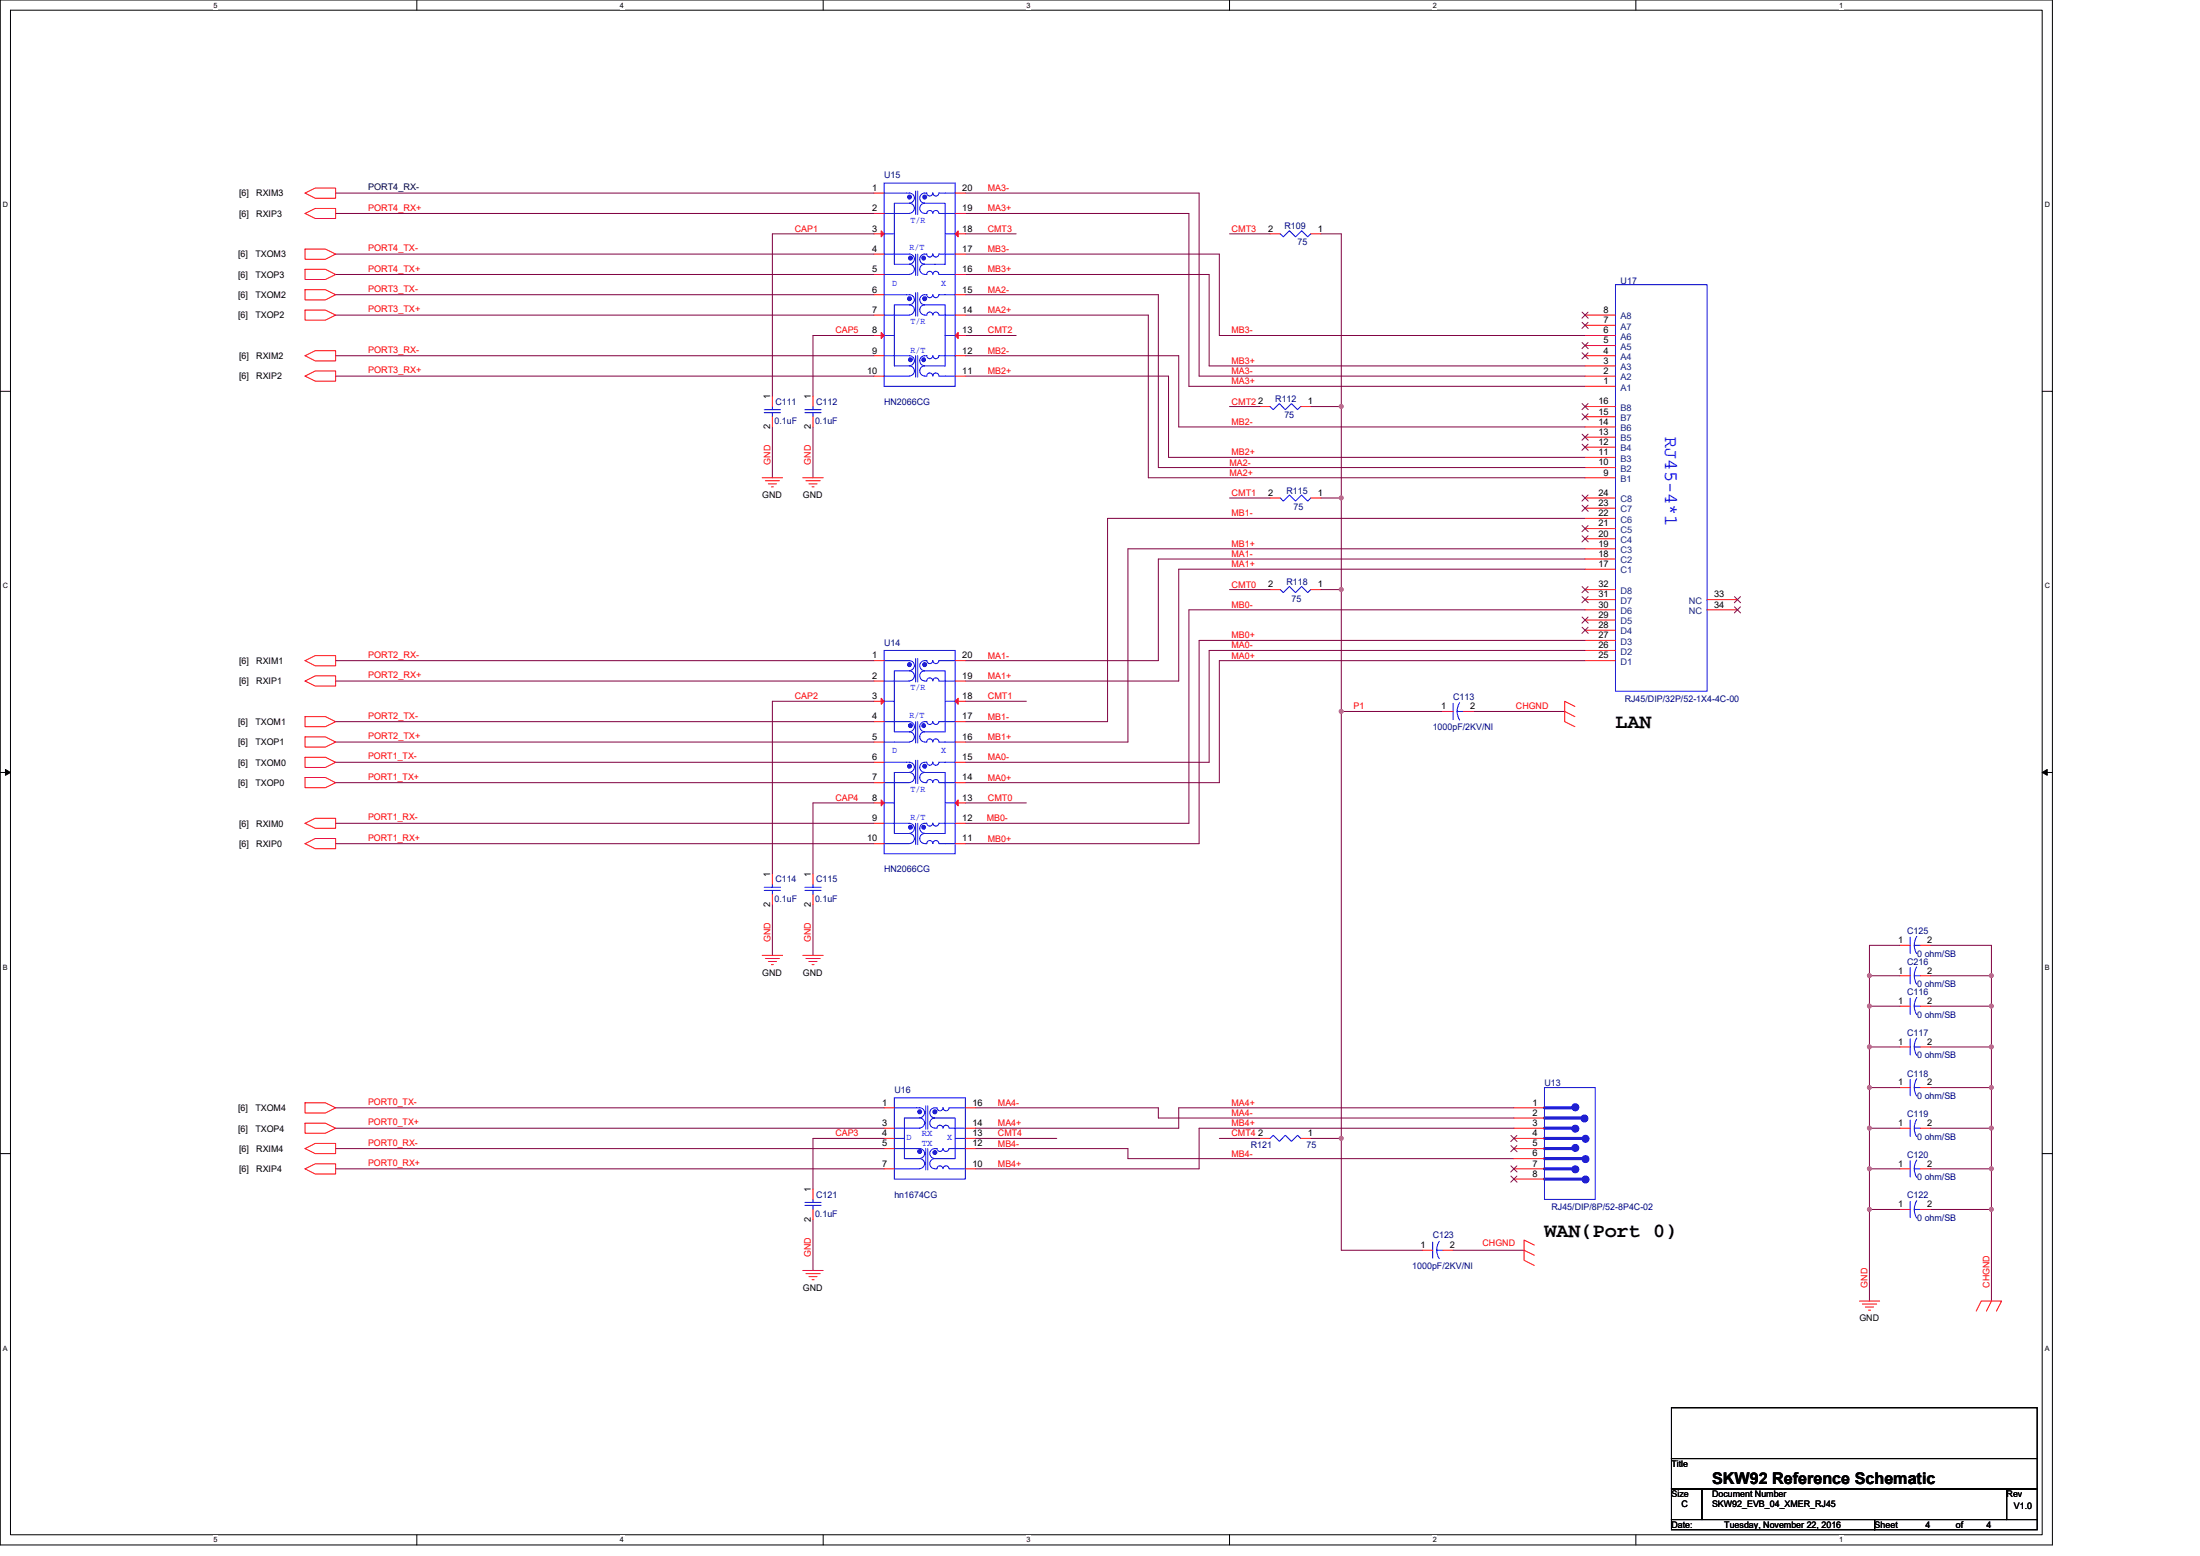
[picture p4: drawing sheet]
<svg xmlns="http://www.w3.org/2000/svg" width="297mm" height="210mm" viewBox="0 0 297 210" stroke-linecap="round" stroke-linejoin="round" font-family="sans-serif">
<path d="M0 0h277.1v208.5h-277.1zM1.4 1.4h274.3v205.7h-274.3z" fill="none" stroke="#000" stroke-width=".14"/>
<g fill="#fff">
<path d="M28.8 .1h.6v1.1h-.6z"/>
<path d="M28.8 207.3h.6v1.1h-.6z"/>
</g>
<path d="M56.3 0v1.4M56.3 207.1v1.4" fill="none" stroke="#000" stroke-width=".14"/>
<g fill="#fff">
<path d="M83.7 .1h.6v1.1h-.6z"/>
<path d="M83.7 207.3h.6v1.1h-.6z"/>
</g>
<path d="M111.1 0v1.4M111.1 207.1v1.4" fill="none" stroke="#000" stroke-width=".14"/>
<g fill="#fff">
<path d="M138.6 .1h.5v1.1h-.5z"/>
<path d="M138.6 207.3h.5v1.1h-.5z"/>
</g>
<path d="M166 0v1.4M166 207.1v1.4" fill="none" stroke="#000" stroke-width=".14"/>
<g fill="#fff">
<path d="M193.4 .1h.6v1.1h-.6z"/>
<path d="M193.4 207.3h.6v1.1h-.6z"/>
</g>
<path d="M220.9 0v1.4M220.9 207.1v1.4" fill="none" stroke="#000" stroke-width=".14"/>
<g fill="#fff">
<path d="M248.3 .1h.6v1.1h-.6z"/>
<path d="M248.3 207.3h.6v1.1h-.6z"/>
<path d="M.4 27.1h.7v1.1h-.7z"/>
<path d="M276.1 27.1h.7v1.1h-.7z"/>
<path d="M.4 78.5h.7v1.1h-.7z"/>
<path d="M276.1 78.5h.7v1.1h-.7z"/>
</g>
<path d="M0 52.8h1.4M275.7 52.8h1.4" fill="none" stroke="#000" stroke-width=".14"/>
<g fill="#fff">
<path d="M.4 130h.7v1.1h-.7z"/>
<path d="M276.1 130h.7v1.1h-.7z"/>
</g>
<path d="M0 104.2h1.4M275.7 104.2h1.4" fill="none" stroke="#000" stroke-width=".14"/>
<path d="M.7 103.8l.7 .4-.7 .4zM275.7 104.2l.7-.4v.8z" fill="#000" stroke="#000" stroke-width=".14"/>
<g fill="#fff">
<path d="M.4 181.4h.7v1.1h-.7z"/>
<path d="M276.1 181.4h.7v1.1h-.7z"/>
</g>
<path d="M0 155.7h1.4M275.7 155.7h1.4M225.7 190h49.4v6.8h-49.4zM225.7 196.8h49.4v4.1h-49.4zM225.7 200.9h4.1v4.2h-4.1zM225.7 205.1h27.4v1.3h-27.4zM229.8 200.9h41.1v4.2h-41.1zM253.1 205.1h22v1.3h-22zM270.9 200.9h4.2v4.2h-4.2z" fill="none" stroke="#000" stroke-width=".14"/>
<g fill="none" stroke="#800040" stroke-width=".14">
<path d="M45.3 39.8h72.7M45.3 34.3h72.7M45.3 37h72.7M45.3 26.1h72.7M45.3 28.8h72.7M118 31.6h-13.7v21.9M130.3 34.3h34.3v11h49.4M130.3 39.8h26.1v23.3h57.6M130.3 37h33v12.4h50.7M130.3 26.1h31.6v24.7h52.1M130.3 31.6h6.9M130.3 28.8h30.2v23.3h53.5"/>
<path d="M166 31.6h5.5M178.3 31.6h2.8v23.3M45.3 42.5h72.7M45.3 48h72.7M45.3 50.8h72.7M104.3 57.6v6.9M109.8 57.6v6.9M118 45.3h-8.2v8.2M130.3 50.8h27.5v10.9h56.2M130.3 42.5h24.7v22h59M130.3 48h28.8v9.6h54.9M130.3 45.3h6.9"/>
<path d="M166 54.9h4.1M177 54.9h4.1M181.1 54.9v12.3M166 79.6h5.5M166 67.2h5.5M178.3 79.6h2.8M178.3 67.2h2.8M181.1 79.6v16.4M181.1 67.2v12.4M214 74.1h-61.7v26h-22M214 70h-64.5v27.4h-19.2M214 75.4h-57.6v13.8h-26.1"/>
<path d="M214 76.8h-54.9v15.1h-28.8M45.3 91.9h72.7M45.3 89.2h72.7M45.3 97.4h72.7M118 94.6h-13.7v23.4M130.3 94.6h8.3M181.1 96h13.7M181.1 96v57.6M198.9 96h12.4M214 82.3h-53.5v28.8h-30.2M214 89.2h-49.4v16.4h-34.3M214 86.4h-52.1v27.5h-31.6"/>
<path d="M214 87.8h-50.7v15.1h-33M45.3 111.1h72.7M45.3 113.9h72.7M45.3 102.9h72.7M45.3 105.6h72.7M45.3 100.1h72.7M118 108.4h-8.2v9.6M130.3 108.4h8.3M104.3 122.1v6.8M109.8 122.1v6.8M252.4 135.8h4.1M252.4 135.8v5.5"/>
<path d="M252.4 131.7v4.1M252.4 131.7h4.1M256.5 127.6h-4.1v4.1M260.6 135.8h8.3M260.6 131.7h8.3M260.6 127.6h8.3v4.1M268.9 135.8v5.5M268.9 131.7v4.1M45.3 155h74.1M45.3 157.7h74.1M45.3 149.5h74.1M45.3 152.3h74.1"/>
<path d="M119.4 153.6h-9.6v6.9M131.7 149.5h24.7v1.4h48M131.7 153.6h11M131.7 155h20.6v1.4h52.1M164.6 153.6h5.5M177 153.6h4.1M181.1 153.6v15.1h11M204.4 149.5h-45.3v2.8h-27.4M204.4 152.3h-42.5v5.4h-30.2M252.4 157.7v5.5M252.4 152.3v5.4M252.4 152.3h4.1"/>
<path d="M252.4 146.8v5.5M252.4 141.3v5.5M252.4 141.3h4.1M252.4 157.7h4.1M252.4 146.8h4.1M260.6 146.8h8.3v5.5M260.6 157.7h8.3M260.6 152.3h8.3M260.6 141.3h8.3M268.9 152.3v5.4M268.9 157.7v5.5M268.9 141.3v5.5"/>
<path d="M109.8 164.6v6.8M196.2 168.7h9.6M252.4 163.2v12.4M252.4 163.2h4.1M260.6 163.2h8.3M268.9 163.2v12.4"/>
</g>
<g fill="#f0f" stroke="#f0f" stroke-width=".14">
<circle cx="268.9" cy="152.2" r=".27"/>
<circle cx="268.9" cy="157.7" r=".27"/>
<circle cx="268.9" cy="163.2" r=".27"/>
<circle cx="252.4" cy="163.2" r=".27"/>
<circle cx="252.4" cy="157.7" r=".27"/>
<circle cx="252.4" cy="152.2" r=".27"/>
<circle cx="181.1" cy="79.6" r=".27"/>
<circle cx="181.1" cy="153.6" r=".27"/>
<circle cx="181.1" cy="54.9" r=".27"/>
<circle cx="181.1" cy="67.2" r=".27"/>
<circle cx="268.9" cy="146.8" r=".27"/>
<circle cx="252.4" cy="146.8" r=".27"/>
<circle cx="268.9" cy="141.3" r=".27"/>
<circle cx="252.4" cy="141.3" r=".27"/>
<circle cx="181.1" cy="96" r=".27"/>
<circle cx="252.4" cy="131.7" r=".27"/>
<circle cx="252.4" cy="135.8" r=".27"/>
<circle cx="268.9" cy="131.7" r=".27"/>
<circle cx="268.9" cy="135.8" r=".27"/>
</g>
<g fill="none" stroke="#f00" stroke-width=".14">
<path d="M41.2 39.1h2.7l1.4 .7-1.4 .7h-2.7zM41.2 33.6h2.7l1.4 .7-1.4 .7h-2.7zM41.2 36.3h2.7l1.4 .7-1.4 .7h-2.7zM41.2 26.1l1.4-.7h2.7v1.4h-2.7zM41.2 28.8l1.4-.7h2.7v1.4h-2.7zM118 26.1h1.4M118 28.8h1.4M118 34.3h1.4M118 37h1.4M118 31.6h1.4M118 39.8h1.4M129 26.1h1.3"/>
<path d="M129 28.8h1.3M129 31.6h1.3M129 34.3h1.3M129 37h1.3M129 39.8h1.3M171.5 31.6h1.4M177 31.6h1.3M41.2 41.8h2.7l1.4 .7-1.4 .7h-2.7zM41.2 48l1.4-.7h2.7v1.4h-2.7zM41.2 50.8l1.4-.7h2.7v1.3h-2.7zM104.3 53.5v1.4M104.3 56.2v1.4"/>
<path d="M109.8 53.5v1.4M109.8 56.2v1.4M118 42.5h1.4M118 45.3h1.4M118 48h1.4M118 50.8h1.4M129 50.8h1.3M129 48h1.3M129 45.3h1.3M129 42.5h1.3M170.1 54.9h1.4M175.6 54.9h1.4"/>
<path d="M214 42.5h4.1M214 43.9h4.1M214 45.3h4.1M214 46.6h4.1M214 48h4.1M214 49.4h4.1M214 50.8h4.1M214 52.1h4.1M214 54.9h4.1M214 56.2h4.1M214 57.6h4.1M214 59h4.1"/>
<path d="M102.9 64.5h2.8M103.3 64.9h1.9M103.7 65.3h1.1M104.2 65.7h.2M108.4 64.5h2.7M108.8 64.9h1.9M109.2 65.3h1.1M109.6 65.7h.3M171.5 67.2h1.4M171.5 79.6h1.4M177 67.2h1.3M177 79.6h1.3"/>
<path d="M214 79.6h4.1M214 60.3h4.1M214 61.7h4.1M214 63.1h4.1M214 64.5h4.1M214 67.2h4.1M214 68.6h4.1M214 70h4.1M214 71.3h4.1M214 72.7h4.1M214 74.1h4.1M214 75.4h4.1"/>
<path d="M214 76.8h4.1M41.2 91.9l1.4-.7h2.7v1.4h-2.7zM41.2 89.2l1.4-.7h2.7v1.4h-2.7zM41.2 99.4h2.7l1.4 .7-1.4 .7h-2.7zM41.2 96.7h2.7l1.4 .7-1.4 .7h-2.7zM118 89.2h1.4M118 91.9h1.4M118 97.4h1.4M118 94.6h1.4M129 89.2h1.3M129 91.9h1.3M129 94.6h1.3"/>
<path d="M129 97.4h1.3M194.8 96h1.4M197.5 96h1.4M211.3 96l1.3 .7M212.6 95.3l-1.3-.7v2.8l1.3 .7M214 80.9h4.1M214 82.3h4.1M214 83.7h4.1M214 85h4.1M214 86.4h4.1M214 87.8h4.1M214 89.2h4.1"/>
<path d="M230.5 82.3h4.1M230.5 80.9h4.1M41.2 111.1l1.4-.7h2.7v1.4h-2.7zM41.2 113.9l1.4-.7h2.7v1.3h-2.7zM41.2 102.2h2.7l1.4 .7-1.4 .7h-2.7zM41.2 104.9h2.7l1.4 .7-1.4 .7h-2.7zM104.3 118v1.3M109.8 118v1.3M118 100.1h1.4M118 102.9h1.4M118 105.6h1.4M118 108.4h1.4"/>
<path d="M118 111.1h1.4M118 113.9h1.4M129 100.1h1.3M129 113.9h1.3M129 111.1h1.3M129 108.4h1.3M129 105.6h1.3M129 102.9h1.3M102.9 128.9h2.8M103.3 129.3h1.9M103.7 129.8h1.1M104.2 130.2h.2"/>
<path d="M104.3 120.7v1.4M108.4 128.9h2.7M108.8 129.3h1.9M109.2 129.8h1.1M109.6 130.2h.3M109.8 120.7v1.4M256.5 131.7h1.4M256.5 127.6h1.4M256.5 135.8h1.4M259.3 131.7h1.3M259.3 127.6h1.3M259.3 135.8h1.3"/>
<path d="M41.2 155l1.4-.7h2.7v1.4h-2.7zM41.2 157.7l1.4-.6h2.7v1.3h-2.7zM41.2 148.8h2.7l1.4 .7-1.4 .7h-2.7zM41.2 151.6h2.7l1.4 .7-1.4 .6h-2.7zM119.4 149.5h1.4M119.4 152.3h1.4M119.4 155h1.4M119.4 157.7h1.4M119.4 153.6h1.4M130.3 149.5h1.4M130.3 152.3h1.4M130.3 153.6h1.4"/>
<path d="M130.3 155h1.4M130.3 157.7h1.4M170.1 153.6h1.4M175.6 153.6h1.4M204.4 149.5h4.1M204.4 150.9h4.1M204.4 152.3h4.1M204.4 156.4h4.1M204.4 153.6h4.1M204.4 155h4.1M204.4 157.7h4.1M204.4 159.1h4.1"/>
<path d="M256.5 141.3h1.4M256.5 157.7h1.4M256.5 152.3h1.4M256.5 146.8h1.4M259.3 141.3h1.3M259.3 157.7h1.3M259.3 152.3h1.3M259.3 146.8h1.3M108.4 171.4h2.7M108.8 171.9h1.9M109.2 172.3h1.1M109.6 172.7h.3"/>
<path d="M109.8 160.5v1.4M109.8 163.2v1.4M192.1 168.7h1.3M194.8 168.7h1.4M205.8 168.7l1.4 .7M207.2 168l-1.4-.7v2.8l1.4 .7M251.1 175.6h2.7M251.5 176h1.9M251.9 176.4h1.1M252.3 176.8h.3M256.5 163.2h1.4M259.3 163.2h1.3"/>
<path d="M266.8 176.9l.7-1.3h2.8l-.7 1.3M268.9 175.6l-.7 1.3"/>
</g>
<g fill="none" stroke="#00f" stroke-width=".14">
<path d="M119.4 39.8h3a.75 .75 0 0 1 .8 .1 .75 .75 0 0 1 .2 .8l-.4 .4h-.2M119.4 28.8h3.4a.68 .68 0 0 0 .7-.7 .68 .68 0 0 0-.7-.7h-2v8.3h2a.68 .68 0 0 1 .7 .7 .68 .68 0 0 1-.7 .6h-3.4M119.4 26.1h3a.75 .75 0 0 1 .8 .1 .75 .75 0 0 1 .2 .8l-.4 .3-.2 .1M119.4 34.3h3.4a.68 .68 0 0 1 .7 .7 .68 .68 0 0 1-.7 .6M119.4 24.7h9.6v27.4h-9.6zM119.4 31.6h1.4M123.6 34.3v2.9M123.6 39.5v3.2M123.6 25.8v3.1M123.9 34.3v2.9M123.9 39.5v3.2M123.9 25.8v3.1"/>
<path d="M124.7 27.4h2.9v8.3h-2.7M124.8 35.7a.68 .68 0 0 0-.6 .6 .68 .68 0 0 0 .6 .7M124.8 34.3a.68 .68 0 0 0-.6 .7 .68 .68 0 0 0 .6 .6M124.8 39.8a.68 .68 0 0 0-.6 .6 .68 .68 0 0 0 .6 .7M124.8 26.1a.68 .68 0 0 0-.6 .6 .68 .68 0 0 0 .6 .7M124.8 27.4a.68 .68 0 0 0-.6 .7 .68 .68 0 0 0 .6 .7M124.9 26.1h.2M124.9 34.3h.2M125.1 26a.4 .4 0 0 0 .4 .5 .4 .4 0 0 0 .4-.5M125.9 39.8a.4 .4 0 0 1-.4 .4 .4 .4 0 0 1-.4-.4h-.2M125.9 37a.4 .4 0 0 0-.4-.4 .4 .4 0 0 0-.4 .4h-.2M125.9 34.3a.4 .4 0 0 1-.4 .4 .4 .4 0 0 1-.4-.4"/>
<path d="M125.9 28.8a.4 .4 0 0 0-.4-.4 .4 .4 0 0 0-.4 .4h-.2M126 26a.4 .4 0 0 0 .4 .5 .4 .4 0 0 0 .4-.5M126 34.3a.4 .4 0 0 0 .4 .4 .4 .4 0 0 0 .4-.4M126 28.8a.4 .4 0 0 1 .4-.4 .4 .4 0 0 1 .4 .4M126.8 39.8a.4 .4 0 0 1-.4 .4 .4 .4 0 0 1-.4-.4M126.8 37a.4 .4 0 0 0-.4-.4 .4 .4 0 0 0-.4 .4M126.8 39.8h2.2M126.8 34.3h2.2M126.8 37h2.2M127.6 31.6h1.4M129 26.1h-2.2M129 28.8h-2.2"/>
<path d="M172.9 31.6l.4 .4 .8-.9 .8 .9 .8-.9 .9 .9 .4-.4M218.1 38.4h12.4v54.9h-12.4zM103.2 55.3h2.2M103.2 55.7h2.2M104.3 55.7v.5M104.3 54.9v.4M108.7 55.3h2.2M108.7 55.7h2.2M109.8 55.7v.5M109.8 54.9v.4M119.4 48h3.4a.68 .68 0 0 1 .7 .7 .68 .68 0 0 1-.7 .7M119.4 50.8h3.4"/>
<path d="M119.4 42.5h3.4M119.4 45.3h1.4M122.8 42.5a.68 .68 0 0 0 .7-.7 .68 .68 0 0 0-.7-.7h-2v8.3h2a.68 .68 0 0 1 .7 .7 .68 .68 0 0 1-.7 .6M123.6 48v2.9M123.9 48v2.9M124.7 41.1h2.9v8.3h-2.7M124.8 49.4a.68 .68 0 0 0-.6 .7 .68 .68 0 0 0 .6 .6M124.8 48a.68 .68 0 0 0-.6 .7 .68 .68 0 0 0 .6 .7M124.8 41.1a.68 .68 0 0 0-.6 .7 .68 .68 0 0 0 .6 .7M124.9 42.5h.2M124.9 50.8h.2M125.1 42.5a.4 .4 0 0 1 .4-.4 .4 .4 0 0 1 .4 .4"/>
<path d="M125.9 48a.4 .4 0 0 1-.4 .4 .4 .4 0 0 1-.4-.4h-.2M125.9 50.7a.4 .4 0 0 0-.4-.4 .4 .4 0 0 0-.4 .4M126 42.5a.4 .4 0 0 1 .4-.4 .4 .4 0 0 1 .4 .4M126.8 50.7a.4 .4 0 0 0-.4-.4 .4 .4 0 0 0-.4 .4M126.8 48a.4 .4 0 0 1-.4 .4 .4 .4 0 0 1-.4-.4M126.8 48h2.2M126.8 42.5h2.2M127.6 45.3h1.4M129 50.8h-2.2M171.5 54.9l.4 .4 .8-.8 .8 .8 .9-.8 .8 .8 .4-.4M172.9 67.2l.4 .4 .8-.8 .8 .8 .8-.8 .9 .8 .4-.4M172.9 79.6l.4 .4 .8-.9 .8 .9 .8-.9 .9 .9 .4-.4"/>
<path d="M119.4 89.2h3a.75 .75 0 0 1 .8 .1 .75 .75 0 0 1 .2 .8l-.4 .3-.2 .1M119.4 91.9h3.4M119.4 97.4h3.4a.68 .68 0 0 1 .7 .7 .68 .68 0 0 1-.7 .6M119.4 87.8h9.6v27.4h-9.6zM119.4 94.6h1.4M122.8 91.9a.68 .68 0 0 0 .7-.7 .68 .68 0 0 0-.7-.7h-2v8.3h2a.68 .68 0 0 1 .7 .7 .68 .68 0 0 1-.7 .6M123.6 97.4v2.9M123.6 88.9v3.1M123.9 97.4v2.9M123.9 88.9v3.1M124.7 90.5h2.9v8.3h-2.7M124.8 98.8a.68 .68 0 0 0-.6 .6 .68 .68 0 0 0 .6 .7"/>
<path d="M124.8 97.4a.68 .68 0 0 0-.6 .7 .68 .68 0 0 0 .6 .6M124.8 89.2a.68 .68 0 0 0-.6 .6 .68 .68 0 0 0 .6 .7M124.8 90.5a.68 .68 0 0 0-.6 .7 .68 .68 0 0 0 .6 .7M124.9 91.9h.2M125.1 91.9a.4 .4 0 0 1 .4-.4 .4 .4 0 0 1 .4 .4M125.9 97.4a.4 .4 0 0 1-.4 .4 .4 .4 0 0 1-.4-.4h-.2M125.9 89.1a.4 .4 0 0 1-.4 .5 .4 .4 0 0 1-.4-.5l-.2 .1M126 89.1a.4 .4 0 0 0 .4 .5 .4 .4 0 0 0 .4-.5M126 97.4a.4 .4 0 0 0 .4 .4 .4 .4 0 0 0 .4-.4M126 91.9a.4 .4 0 0 1 .4-.4 .4 .4 0 0 1 .4 .4M126.8 97.4h2.2M126.8 89.2h2.2"/>
<path d="M126.8 91.9h2.2M127.6 94.6h1.4M196.2 94.9v2.2M196.7 96h.8M197.1 94.8l-.3 .6-.1 .6 .1 .6 .3 .6M103.2 119.7h2.2M104.3 119.3v.4M108.7 119.7h2.2M109.8 119.3v.4M119.4 111.1h3.4a.68 .68 0 0 1 .7 .7 .68 .68 0 0 1-.7 .7M119.4 113.9h3.4M119.4 102.9h3a.75 .75 0 0 1 .8 .1 .75 .75 0 0 1 .2 .8l-.4 .4h-.2"/>
<path d="M119.4 105.6h3.4M119.4 100.1h3.4M119.4 108.4h1.4M122.8 112.5a.68 .68 0 0 1 .7 .7 .68 .68 0 0 1-.7 .6M122.8 104.2a.68 .68 0 0 1 .7 .7 .68 .68 0 0 1-.7 .7M122.8 104.2h-2v8.3h2M123.6 111.1v2.9M123.6 102.6v3.1M123.9 102.6v3.1M123.9 111.1v2.9M124.7 104.2h2.9v8.3h-2.7M124.8 111.1a.69 .69 0 0 0-.6 .7 .69 .69 0 0 0 .6 .7 .68 .68 0 0 0-.6 .7 .68 .68 0 0 0 .6 .6"/>
<path d="M124.8 102.9a.68 .68 0 0 0-.6 .6 .68 .68 0 0 0 .6 .7 .69 .69 0 0 0-.6 .7 .69 .69 0 0 0 .6 .7M124.9 111.1h.2M124.9 102.9h.2M124.9 100.1h.2M124.9 105.6h.2M124.9 113.9h.2M125.1 105.6a.4 .4 0 0 1 .4-.4 .4 .4 0 0 1 .4 .4M125.1 100.1a.4 .4 0 0 1 .4-.4 .4 .4 0 0 1 .4 .4M125.9 102.8a.4 .4 0 0 1-.4 .5 .4 .4 0 0 1-.4-.5M125.9 111.1a.4 .4 0 0 1-.4 .4 .4 .4 0 0 1-.4-.4M125.9 113.8a.4 .4 0 0 0-.4-.4 .4 .4 0 0 0-.4 .4M126 100.1a.4 .4 0 0 1 .4-.4 .4 .4 0 0 1 .4 .4"/>
<path d="M126 111.1a.4 .4 0 0 0 .4 .4 .4 .4 0 0 0 .4-.4M126.8 105.6a.4 .4 0 0 0-.4-.4 .4 .4 0 0 0-.4 .4M126.8 102.8a.4 .4 0 0 1-.4 .5 .4 .4 0 0 1-.4-.5M126.8 113.8a.4 .4 0 0 0-.4-.4 .4 .4 0 0 0-.4 .4M126.8 102.9h2.2M126.8 111.1h2.2M126.8 100.1h2.2M126.8 105.6h2.2M127.6 108.4h1.4M129 113.9h-2.2M103.2 120.2h2.2M104.3 120.2v.5"/>
<path d="M108.7 120.2h2.2M109.8 120.2v.5M257.9 130.6v2.2M257.9 126.5v2.2M257.9 134.7v2.2M258.5 131.7h.8M258.5 127.6h.8M258.5 135.8h.8M258.8 130.5a2.29 2.29 0 0 0 0 2.3M258.8 126.4l-.3 .5v.7v.6l.3 .5M258.8 134.6l-.3 .6v.6v.6l.3 .5M120.8 148.1h9.5v11h-9.5z"/>
<path d="M120.8 152.3h3.4M120.8 153.6h1.3M120.8 157.7h3.4M123.8 155h.4h-3.4M124.2 149.5a.68 .68 0 0 1 .6 .7 .68 .68 0 0 1-.6 .7M124.2 150.9a.68 .68 0 0 1 .6 .7 .68 .68 0 0 1-.6 .6M124.2 155a.67 .67 0 0 1 .6 .7 .67 .67 0 0 1-.6 .6 .69 .69 0 0 1 .6 .7 .69 .69 0 0 1-.6 .7M124.2 150.9h-2.1v5.5h2.1M124.2 149.5h-3.4M125 149.2v3.2M125 155v2.9M125.3 149.2v3.2"/>
<path d="M125.3 155v2.9M126.1 150.9h2.9v5.5h-2.8M126.2 149.5a.68 .68 0 0 0-.7 .7 .68 .68 0 0 0 .7 .7M126.2 150.9a.68 .68 0 0 0-.7 .7 .68 .68 0 0 0 .7 .6M126.2 155a.67 .67 0 0 0-.7 .7 .67 .67 0 0 0 .7 .6 .69 .69 0 0 0-.7 .7 .69 .69 0 0 0 .7 .7M126.2 157.7h.3M126.2 155h.3M126.2 149.5h.3M126.2 152.3h.3M126.5 149.5a.4 .4 0 0 0 .4 .4 .4 .4 0 0 0 .4-.4 .41 .41 0 0 0 .4 .4 .41 .41 0 0 0 .4-.4M126.5 155a.41 .41 0 0 0 .4 .4 .41 .41 0 0 0 .4-.4 .4 .4 0 0 0 .4 .4 .4 .4 0 0 0 .4-.4M128.1 157.7a.41 .41 0 0 0-.4-.4 .41 .41 0 0 0-.4 .4 .4 .4 0 0 0-.4-.4 .4 .4 0 0 0-.4 .4"/>
<path d="M128.1 152.2a.41 .41 0 0 0-.4-.4 .41 .41 0 0 0-.4 .4 .4 .4 0 0 0-.4-.4 .4 .4 0 0 0-.4 .4M128.2 155h2.1M128.2 149.5h2.1M128.2 152.3h2.1M129 153.6h1.3M130.3 157.7h-2.1M171.5 153.6l.4-.4 .8 .8 .8-.8 .9 .8 .8-.8 .4 .4M208.5 146.8h6.9v15.1h-6.9zM257.9 140.2v2.2M257.9 156.6v2.2M257.9 151.2v2.2M257.9 145.7v2.2"/>
<path d="M258.5 141.3h.8M258.5 157.7h.8M258.5 152.3h.8M258.5 146.8h.8M258.8 151.1a2.29 2.29 0 0 0 0 2.3M258.8 140.1l-.3 .5v.7v.6l.3 .5M258.8 156.5l-.3 .6v.6v.6l.3 .6M258.8 145.6l-.3 .5v.6v.7l.3 .5M108.7 162.3h2.2M108.7 162.7h2.2M109.8 162.7v.5M109.8 161.9v.4"/>
<path d="M193.4 167.6v2.2M194 168.7h.8M194.3 167.5l-.2 .6-.1 .6 .1 .6 .2 .6M257.9 162.1v2.2M258.5 163.2h.8M258.8 162l-.3 .6v.6v.6l.3 .6"/>
</g>
<g fill="#00f" stroke="#00f" stroke-width=".14">
<circle cx="212.7" cy="149.4" r=".47"/>
<circle cx="213.9" cy="150.9" r=".47"/>
<circle cx="212.7" cy="152.3" r=".47"/>
<circle cx="212.7" cy="154.9" r=".47"/>
<circle cx="212.7" cy="157.8" r=".47"/>
<circle cx="214.1" cy="153.7" r=".47"/>
<circle cx="214.1" cy="156.4" r=".47"/>
<circle cx="214.1" cy="159.2" r=".47"/>
<circle cx="122.8" cy="89.7" r=".27"/>
<circle cx="124.8" cy="89.7" r=".27"/>
<circle cx="122.9" cy="97.9" r=".27"/>
<circle cx="124.7" cy="97.9" r=".26"/>
<circle cx="124.8" cy="103.4" r=".27"/>
<circle cx="122.8" cy="103.4" r=".27"/>
<circle cx="124.7" cy="111.6" r=".26"/>
<circle cx="122.9" cy="111.6" r=".27"/>
<circle cx="124.2" cy="150" r=".27"/>
<circle cx="124.2" cy="155.4" r=".27"/>
<circle cx="126.2" cy="150" r=".27"/>
<circle cx="126.2" cy="155.5" r=".26"/>
<circle cx="122.8" cy="26.6" r=".27"/>
<circle cx="124.8" cy="26.6" r=".27"/>
<circle cx="122.9" cy="34.8" r=".27"/>
<circle cx="124.7" cy="34.8" r=".26"/>
<circle cx="124.8" cy="40.3" r=".27"/>
<circle cx="122.8" cy="40.3" r=".27"/>
<circle cx="124.7" cy="48.5" r=".26"/>
<circle cx="122.9" cy="48.5" r=".27"/>
</g>
<path d="M208.5 149.5h4.1M208.5 150.9h5.5M208.5 152.3h4.1M208.5 153.6h5.5M208.5 155h4.1M208.5 156.4h5.5M208.5 157.7h4.1M208.5 159.1h5.5" fill="none" stroke="#00f" stroke-width=".4"/>
<g fill="none" stroke="#804000" stroke-width=".14">
<path d="M213.6 42.1l.8 .8M213.6 43.5l.8 .8M213.6 46.2l.8 .9M213.6 47.6l.8 .8M213.6 54.5l.8 .8M213.6 55.8l.8 .9M213.6 58.6l.8 .8M213.6 59.9l.8 .9M214.4 42.1l-.8 .8M214.4 43.5l-.8 .8M214.4 46.2l-.8 .9M214.4 47.6l-.8 .8"/>
<path d="M214.4 54.5l-.8 .8M214.4 55.8l-.8 .9M214.4 58.6l-.8 .8M214.4 59.9l-.8 .9M213.6 79.2l.8 .8M213.6 66.8l.8 .8M213.6 68.2l.8 .8M213.6 70.9l.8 .9M213.6 72.3l.8 .8M214.4 79.2l-.8 .8M214.4 66.8l-.8 .8M214.4 68.2l-.8 .8"/>
<path d="M214.4 70.9l-.8 .9M214.4 72.3l-.8 .8M213.6 80.5l.8 .8M213.6 83.3l.8 .8M213.6 84.6l.8 .9M214.4 80.5l-.8 .8M214.4 83.3l-.8 .8M214.4 84.6l-.8 .9M234.2 81.9l.8 .8M234.2 80.5l.8 .8M235 81.9l-.8 .8M235 80.5l-.8 .8"/>
<path d="M204 153.2l.8 .9M204 154.6l.8 .8M204 157.3l.8 .9M204 158.7l.8 .8M204.8 153.2l-.8 .9M204.8 154.6l-.8 .8M204.8 157.3l-.8 .9M204.8 158.7l-.8 .8"/>
</g>
<g fill="#f00" stroke="#f00" stroke-width=".14">
<path d="M129 94.6l.4-.4v.8z"/>
<path d="M119 94.2l.4 .4-.4 .4z"/>
<path d="M119 108l.4 .4-.4 .4z"/>
<path d="M129 108.4l.4-.4v.8z"/>
<path d="M129.4 31.2v.8l-.4-.4z"/>
<path d="M119 31.2l.4 .4-.4 .4z"/>
<path d="M119 44.9l.4 .4-.4 .4z"/>
<path d="M129.4 44.9v.8l-.4-.4z"/>
</g>
<g font-size="2.7">
<text x="218.1" y="98.3">LAN</text>
<text x="208.5" y="166.9">WAN(Port 0)</text>
</g>
<text font-size="2.6" fill="#00f" x="224.8" y="59" transform="rotate(90 224.8 59)">RJ45-4*1</text>
<text font-size="2.2" x="231.2" y="200.2">SKW92 Reference Schematic</text>
<g font-size="1.2">
<text x="32.3" y="26.5">[6]</text>
<text x="32.3" y="29.3">[6]</text>
<text x="34.6" y="26.5">RXIM3</text>
<text x="34.6" y="29.3">RXIP3</text>
<text x="117.7" y="25.8">1</text>
<text x="117.7" y="28.5">2</text>
<text x="129.9" y="25.8">20</text>
<text x="129.9" y="28.5">19</text>
<text x="32.1" y="34.7">[6]</text>
<text x="34.5" y="34.7">TXOM3</text>
<text x="117.7" y="34">4</text>
<text x="117.7" y="31.3">3</text>
<text x="129.9" y="31.3">18</text>
<text x="129.9" y="34">17</text>
<text x="171.2" y="31.3">2</text>
<text x="177.9" y="31.3">1</text>
<text x="32.1" y="40.2">[6]</text>
<text x="32.1" y="37.5">[6]</text>
<text x="34.5" y="40.2">TXOM2</text>
<text x="34.5" y="37.5">TXOP3</text>
<text x="117.7" y="36.7">5</text>
<text x="117.7" y="39.5">6</text>
<text x="129.9" y="36.7">16</text>
<text x="129.9" y="39.5">15</text>
<text x="32.1" y="43">[6]</text>
<text x="34.5" y="43">TXOP2</text>
<text x="117.7" y="42.2">7</text>
<text x="117.7" y="45">8</text>
<text x="117.7" y="47.7">9</text>
<text x="129.9" y="47.7">12</text>
<text x="129.9" y="45">13</text>
<text x="129.9" y="42.2">14</text>
<text x="216.5" y="42.2">8</text>
<text x="216.5" y="43.6">7</text>
<text x="216.5" y="45">6</text>
<text x="216.5" y="46.3">5</text>
<text x="216.5" y="47.7">4</text>
<text x="32.3" y="48.5">[6]</text>
<text x="32.3" y="51.2">[6]</text>
<text x="34.6" y="48.5">RXIM2</text>
<text x="34.6" y="51.2">RXIP2</text>
<text x="104" y="53.9" transform="rotate(-90 104 53.9)">1</text>
<text x="109.5" y="53.9" transform="rotate(-90 109.5 53.9)">1</text>
<text x="117.1" y="50.5">10</text>
<text x="129.9" y="50.5">11</text>
<text x="216.5" y="49.1">3</text>
<text x="216.5" y="50.5">2</text>
<text x="216.5" y="51.8">1</text>
<text x="104" y="57.9" transform="rotate(-90 104 57.9)">2</text>
<text x="109.5" y="57.9" transform="rotate(-90 109.5 57.9)">2</text>
<text x="169.9" y="54.6">2</text>
<text x="176.6" y="54.6">1</text>
<text x="215.8" y="54.6">16</text>
<text x="215.8" y="55.9">15</text>
<text x="215.8" y="57.3">14</text>
<text x="215.8" y="58.7">13</text>
<text x="215.8" y="60">12</text>
<text x="215.8" y="61.4">11</text>
<text x="215.8" y="62.8">10</text>
<text x="216.5" y="64.2">9</text>
<text x="102.9" y="67.2">GND</text>
<text x="108.4" y="67.2">GND</text>
<text x="171.2" y="66.9">2</text>
<text x="177.9" y="66.9">1</text>
<text x="215.8" y="66.9">24</text>
<text x="215.8" y="68.3">23</text>
<text x="215.8" y="69.7">22</text>
<text x="215.8" y="71">21</text>
<text x="215.8" y="72.4">20</text>
<text x="215.8" y="73.8">19</text>
<text x="215.8" y="75.1">18</text>
<text x="215.8" y="76.5">17</text>
<text x="171.2" y="79.3">2</text>
<text x="177.9" y="79.3">1</text>
<text x="215.8" y="79.3">32</text>
<text x="215.8" y="80.6">31</text>
<text x="215.8" y="82">30</text>
<text x="215.8" y="83.4">29</text>
<text x="231.4" y="82">34</text>
<text x="231.4" y="80.6">33</text>
<text x="32.3" y="89.6">[6]</text>
<text x="34.6" y="89.6">RXIM1</text>
<text x="117.7" y="88.9">1</text>
<text x="129.9" y="88.9">20</text>
<text x="215.8" y="84.8">28</text>
<text x="215.8" y="86.1">27</text>
<text x="215.8" y="87.5">26</text>
<text x="215.8" y="88.9">25</text>
<text x="32.3" y="92.3">[6]</text>
<text x="34.6" y="92.3">RXIP1</text>
<text x="117.7" y="91.6">2</text>
<text x="117.7" y="94.3">3</text>
<text x="129.9" y="91.6">19</text>
<text x="129.9" y="94.3">18</text>
<text x="194.6" y="95.7">1</text>
<text x="198.5" y="95.7">2</text>
<text x="32.1" y="100.6">[6]</text>
<text x="32.1" y="97.8">[6]</text>
<text x="34.5" y="100.6">TXOP1</text>
<text x="34.5" y="97.8">TXOM1</text>
<text x="117.7" y="97.1">4</text>
<text x="117.7" y="99.8">5</text>
<text x="129.9" y="97.1">17</text>
<text x="129.9" y="99.8">16</text>
<text x="32.1" y="103.3">[6]</text>
<text x="32.1" y="106">[6]</text>
<text x="34.5" y="103.3">TXOM0</text>
<text x="34.5" y="106">TXOP0</text>
<text x="117.7" y="102.6">6</text>
<text x="117.7" y="105.3">7</text>
<text x="129.9" y="105.3">14</text>
<text x="129.9" y="102.6">15</text>
<text x="32.3" y="111.5">[6]</text>
<text x="34.6" y="111.5">RXIM0</text>
<text x="117.1" y="113.6">10</text>
<text x="117.7" y="108.1">8</text>
<text x="117.7" y="110.8">9</text>
<text x="129.9" y="113.6">11</text>
<text x="129.9" y="110.8">12</text>
<text x="129.9" y="108.1">13</text>
<text x="32.3" y="114.3">[6]</text>
<text x="34.6" y="114.3">RXIP0</text>
<text x="104" y="118.4" transform="rotate(-90 104 118.4)">1</text>
<text x="109.5" y="118.4" transform="rotate(-90 109.5 118.4)">1</text>
<text x="104" y="122.4" transform="rotate(-90 104 122.4)">2</text>
<text x="109.5" y="122.4" transform="rotate(-90 109.5 122.4)">2</text>
<text x="102.9" y="131.7">GND</text>
<text x="108.4" y="131.7">GND</text>
<text x="256.3" y="131.4">1</text>
<text x="256.3" y="127.3">1</text>
<text x="260.2" y="131.4">2</text>
<text x="260.2" y="127.3">2</text>
<text x="256.3" y="135.5">1</text>
<text x="260.2" y="135.5">2</text>
<text x="256.3" y="141">1</text>
<text x="260.2" y="141">2</text>
<text x="32.1" y="149.9">[6]</text>
<text x="34.5" y="149.9">TXOM4</text>
<text x="119.1" y="149.2">1</text>
<text x="131.3" y="149.2">16</text>
<text x="206.9" y="149.2">1</text>
<text x="256.3" y="146.5">1</text>
<text x="260.2" y="146.5">2</text>
<text x="32.1" y="152.7">[6]</text>
<text x="32.3" y="155.4">[6]</text>
<text x="34.5" y="152.7">TXOP4</text>
<text x="34.6" y="155.4">RXIM4</text>
<text x="119.1" y="152">3</text>
<text x="119.1" y="154.7">5</text>
<text x="119.1" y="153.3">4</text>
<text x="131.3" y="152">14</text>
<text x="131.3" y="153.3">13</text>
<text x="131.3" y="154.7">12</text>
<text x="169.9" y="153.3">2</text>
<text x="176.6" y="153.3">1</text>
<text x="206.9" y="150.6">2</text>
<text x="206.9" y="152">3</text>
<text x="206.9" y="153.3">4</text>
<text x="206.9" y="154.7">5</text>
<text x="256.3" y="152">1</text>
<text x="260.2" y="152">2</text>
<text x="32.3" y="158.2">[6]</text>
<text x="34.6" y="158.2">RXIP4</text>
<text x="109.5" y="160.9" transform="rotate(-90 109.5 160.9)">1</text>
<text x="119.1" y="157.4">7</text>
<text x="131.3" y="157.4">10</text>
<text x="206.9" y="156.1">6</text>
<text x="206.9" y="157.4">7</text>
<text x="206.9" y="158.8">8</text>
<text x="256.3" y="157.4">1</text>
<text x="260.2" y="157.4">2</text>
<text x="109.5" y="164.9" transform="rotate(-90 109.5 164.9)">2</text>
<text x="256.3" y="162.9">1</text>
<text x="260.2" y="162.9">2</text>
<text x="191.8" y="168.4">1</text>
<text x="195.8" y="168.4">2</text>
<text x="108.4" y="174.2">GND</text>
<text x="251.1" y="178.3">GND</text>
<text x="225.7" y="198">Title</text>
<text x="225.7" y="202.1">Size</text>
<text x="227.1" y="203.4">C</text>
<text x="231.2" y="202.1">Document Number</text>
<text x="231.2" y="203.4">SKW92_EVB_04_XMER_RJ45</text>
<text x="270.9" y="202.1">Rev</text>
<text x="271.9" y="203.6">V1.0</text>
<text x="225.7" y="206.2">Date:</text>
<text x="232.8" y="206.2">Tuesday, November 22, 2016</text>
<text x="253.1" y="206.2">Sheet</text>
<text x="260" y="206.2">4</text>
<text x="264.1" y="206.2">of</text>
<text x="268.2" y="206.2">4</text>
</g>
<text font-size="1.2" fill="#000040" x="49.7" y="25.7">PORT4_RX-</text>
<g font-size="1.2" fill="#f00">
<text x="49.7" y="28.4">PORT4_RX+</text>
<text x="133.4" y="25.8">MA3-</text>
<text x="133.4" y="28.5">MA3+</text>
<text x="49.7" y="33.9">PORT4_TX-</text>
<text x="107.3" y="31.3">CAP1</text>
<text x="133.4" y="31.3">CMT3</text>
<text x="133.4" y="34">MB3-</text>
<text x="166.3" y="31.3">CMT3</text>
<text x="49.7" y="39.4">PORT3_TX-</text>
<text x="49.7" y="36.7">PORT4_TX+</text>
<text x="133.4" y="39.5">MA2-</text>
<text x="133.4" y="36.8">MB3+</text>
<text x="49.7" y="42.1">PORT3_TX+</text>
<text x="49.7" y="47.6">PORT3_RX-</text>
<text x="112.8" y="45">CAP5</text>
<text x="133.4" y="45">CMT2</text>
<text x="133.4" y="47.7">MB2-</text>
<text x="133.4" y="42.2">MA2+</text>
<text x="166.3" y="45">MB3-</text>
<text x="49.7" y="50.4">PORT3_RX+</text>
<text x="133.4" y="50.5">MB2+</text>
<text x="166.3" y="51.9">MA3+</text>
<text x="166.3" y="49.1">MB3+</text>
<text x="166.3" y="50.5">MA3-</text>
<text x="166.3" y="57.3">MB2-</text>
<text x="166.3" y="54.6">CMT2</text>
<text x="104" y="62.7" transform="rotate(-90 104 62.7)">GND</text>
<text x="109.5" y="62.7" transform="rotate(-90 109.5 62.7)">GND</text>
<text x="166" y="64.2">MA2+</text>
<text x="166" y="62.8">MA2-</text>
<text x="166.3" y="61.4">MB2+</text>
<text x="166.3" y="66.9">CMT1</text>
<text x="166.3" y="69.7">MB1-</text>
<text x="166.3" y="73.8">MB1+</text>
<text x="166.3" y="75.2">MA1-</text>
<text x="166.3" y="76.5">MA1+</text>
<text x="166.3" y="82">MB0-</text>
<text x="166.3" y="79.3">CMT0</text>
<text x="49.7" y="88.8">PORT2_RX-</text>
<text x="133.4" y="88.9">MA1-</text>
<text x="166.3" y="88.9">MA0+</text>
<text x="166.3" y="86.1">MB0+</text>
<text x="166.3" y="87.5">MA0-</text>
<text x="49.7" y="91.5">PORT2_RX+</text>
<text x="107.3" y="94.4">CAP2</text>
<text x="133.4" y="94.4">CMT1</text>
<text x="133.4" y="91.6">MA1+</text>
<text x="182.7" y="95.7">P1</text>
<text x="204.7" y="95.7">CHGND</text>
<text x="49.7" y="99.8">PORT2_TX+</text>
<text x="49.7" y="97">PORT2_TX-</text>
<text x="133.4" y="97.1">MB1-</text>
<text x="133.4" y="99.9">MB1+</text>
<text x="49.7" y="102.5">PORT1_TX-</text>
<text x="49.7" y="105.2">PORT1_TX+</text>
<text x="133.4" y="102.6">MA0-</text>
<text x="133.4" y="105.3">MA0+</text>
<text x="49.7" y="110.7">PORT1_RX-</text>
<text x="49.7" y="113.5">PORT1_RX+</text>
<text x="112.8" y="108.1">CAP4</text>
<text x="133.2" y="110.8">MB0-</text>
<text x="133.4" y="108.1">CMT0</text>
<text x="133.4" y="113.6">MB0+</text>
<text x="104" y="127.1" transform="rotate(-90 104 127.1)">GND</text>
<text x="109.5" y="127.1" transform="rotate(-90 109.5 127.1)">GND</text>
<text x="49.7" y="149.1">PORT0_TX-</text>
<text x="134.7" y="149.2">MA4-</text>
<text x="166.3" y="149.2">MA4+</text>
<text x="49.7" y="154.6">PORT0_RX-</text>
<text x="49.7" y="151.9">PORT0_TX+</text>
<text x="112.8" y="153.4">CAP3</text>
<text x="134.7" y="153.4">CMT4</text>
<text x="134.7" y="152">MA4+</text>
<text x="134.7" y="154.7">MB4-</text>
<text x="166.3" y="150.6">MA4-</text>
<text x="166.3" y="153.4">CMT4</text>
<text x="166.3" y="152">MB4+</text>
<text x="49.7" y="157.4">PORT0_RX+</text>
<text x="134.7" y="157.5">MB4+</text>
<text x="166.3" y="156.1">MB4-</text>
<text x="109.5" y="169.7" transform="rotate(-90 109.5 169.7)">GND</text>
<text x="200.2" y="168.2">CHGND</text>
<text x="252.1" y="173.8" transform="rotate(-90 252.1 173.8)">GND</text>
<text x="268.6" y="173.8" transform="rotate(-90 268.6 173.8)">CHGND</text>
</g>
<g font-size="1.2" fill="#000080">
<text x="119.4" y="24">U15</text>
<text x="173.4" y="30.9">R109</text>
<text x="175.2" y="33.1">75</text>
<text x="218.8" y="38.3">U17</text>
<text x="104.6" y="57.2">0.1uF</text>
<text x="104.7" y="54.6">C111</text>
<text x="110" y="57.2">0.1uF</text>
<text x="110.2" y="54.6">C112</text>
<text x="119.4" y="54.6">HN2066CG</text>
<text x="172.2" y="54.2">R112</text>
<text x="173.4" y="56.4">75</text>
<text x="173.7" y="66.7">R115</text>
<text x="174.6" y="68.9">75</text>
<text x="173.7" y="78.9">R118</text>
<text x="174.4" y="81.2">75</text>
<text x="119.4" y="87.1">U14</text>
<text x="196.2" y="94.4">C113</text>
<text x="219.4" y="94.7">RJ45/DIP/32P/52-1X4-4C-00</text>
<text x="193.4" y="98.5">1000pF/2KV/NI</text>
<text x="104.7" y="119.1">C114</text>
<text x="110.2" y="119.1">C115</text>
<text x="119.4" y="117.7">HN2066CG</text>
<text x="104.6" y="121.7">0.1uF</text>
<text x="110" y="121.7">0.1uF</text>
<text x="257.5" y="130.2">C216</text>
<text x="257.5" y="126.1">C125</text>
<text x="258.9" y="129.1">0 ohm/SB</text>
<text x="257.5" y="134.3">C116</text>
<text x="258.9" y="133.2">0 ohm/SB</text>
<text x="258.9" y="137.3">0 ohm/SB</text>
<text x="257.5" y="139.8">C117</text>
<text x="258.9" y="142.8">0 ohm/SB</text>
<text x="120.8" y="147.5">U16</text>
<text x="208.5" y="146.5">U13</text>
<text x="257.5" y="145.3">C118</text>
<text x="258.9" y="148.3">0 ohm/SB</text>
<text x="168.9" y="154.9">R121</text>
<text x="176.4" y="154.9">75</text>
<text x="257.5" y="150.8">C119</text>
<text x="258.9" y="153.8">0 ohm/SB</text>
<text x="110.2" y="161.6">C121</text>
<text x="120.8" y="161.6">hn1674CG</text>
<text x="257.5" y="156.3">C120</text>
<text x="257.5" y="161.7">C122</text>
<text x="258.9" y="159.3">0 ohm/SB</text>
<text x="110" y="164.2">0.1uF</text>
<text x="193.4" y="167.1">C123</text>
<text x="209.5" y="163.3">RJ45/DIP/8P/52-8P4C-02</text>
<text x="258.9" y="164.8">0 ohm/SB</text>
<text x="190.7" y="171.2">1000pF/2KV/NI</text>
</g>
<g font-size="1.2" fill="#00f">
<text x="122.8" y="33.8">R/T</text>
<text x="122.9" y="30.1">T/R</text>
<text x="120.5" y="38.6">D</text>
<text x="127.1" y="38.6">X</text>
<text x="122.9" y="43.8">T/R</text>
<text x="122.9" y="47.6">R/T</text>
<text x="122.9" y="93.2">T/R</text>
<text x="120.5" y="101.7">D</text>
<text x="122.8" y="96.9">R/T</text>
<text x="127.1" y="101.7">X</text>
<text x="122.9" y="106.9">T/R</text>
<text x="122.9" y="110.7">R/T</text>
<text x="122.4" y="153.9">D</text>
<text x="124.5" y="153.4">RX</text>
<text x="124.5" y="154.6">TX</text>
<text x="127.9" y="153.9">X</text>
</g>
<g font-size="1.2" fill="#004080">
<text x="218.8" y="43.1">A8</text>
<text x="218.8" y="44.5">A7</text>
<text x="218.8" y="45.8">A6</text>
<text x="218.8" y="47.2">A5</text>
<text x="218.8" y="48.6">A4</text>
<text x="218.8" y="50">A3</text>
<text x="218.8" y="51.3">A2</text>
<text x="218.8" y="52.7">A1</text>
<text x="218.8" y="55.4">B8</text>
<text x="218.8" y="56.8">B7</text>
<text x="218.8" y="58.2">B6</text>
<text x="218.8" y="59.6">B5</text>
<text x="218.8" y="60.9">B4</text>
<text x="218.8" y="62.3">B3</text>
<text x="218.8" y="63.7">B2</text>
<text x="218.8" y="65">B1</text>
<text x="218.8" y="67.8">C8</text>
<text x="218.8" y="69.2">C7</text>
<text x="218.8" y="70.5">C6</text>
<text x="218.8" y="71.9">C5</text>
<text x="218.8" y="73.3">C4</text>
<text x="218.8" y="74.6">C3</text>
<text x="218.8" y="76">C2</text>
<text x="218.8" y="77.4">C1</text>
<text x="218.8" y="80.1">D8</text>
<text x="218.8" y="81.5">D7</text>
<text x="218.8" y="82.9">D6</text>
<text x="228" y="82.9">NC</text>
<text x="228" y="81.5">NC</text>
<text x="218.8" y="84.2">D5</text>
<text x="218.8" y="85.6">D4</text>
<text x="218.8" y="87">D3</text>
<text x="218.8" y="88.3">D2</text>
<text x="218.8" y="89.7">D1</text>
</g>
<g font-size="1">
<text x="28.8" y="1">5</text>
<text x="83.7" y="1">4</text>
<text x="138.6" y="1">3</text>
<text x="193.4" y="1">2</text>
<text x="248.3" y="1">1</text>
<text x=".4" y="28">D</text>
<text x="276.1" y="28">D</text>
<text x=".4" y="79.4">C</text>
<text x="276.1" y="79.4">C</text>
<text x=".4" y="130.9">B</text>
<text x="276.1" y="130.9">B</text>
<text x=".4" y="182.3">A</text>
<text x="276.1" y="182.3">A</text>
<text x="28.8" y="208.2">5</text>
<text x="83.7" y="208.2">4</text>
<text x="138.6" y="208.2">3</text>
<text x="193.4" y="208.2">2</text>
<text x="248.3" y="208.2">1</text>
</g>
</svg>
